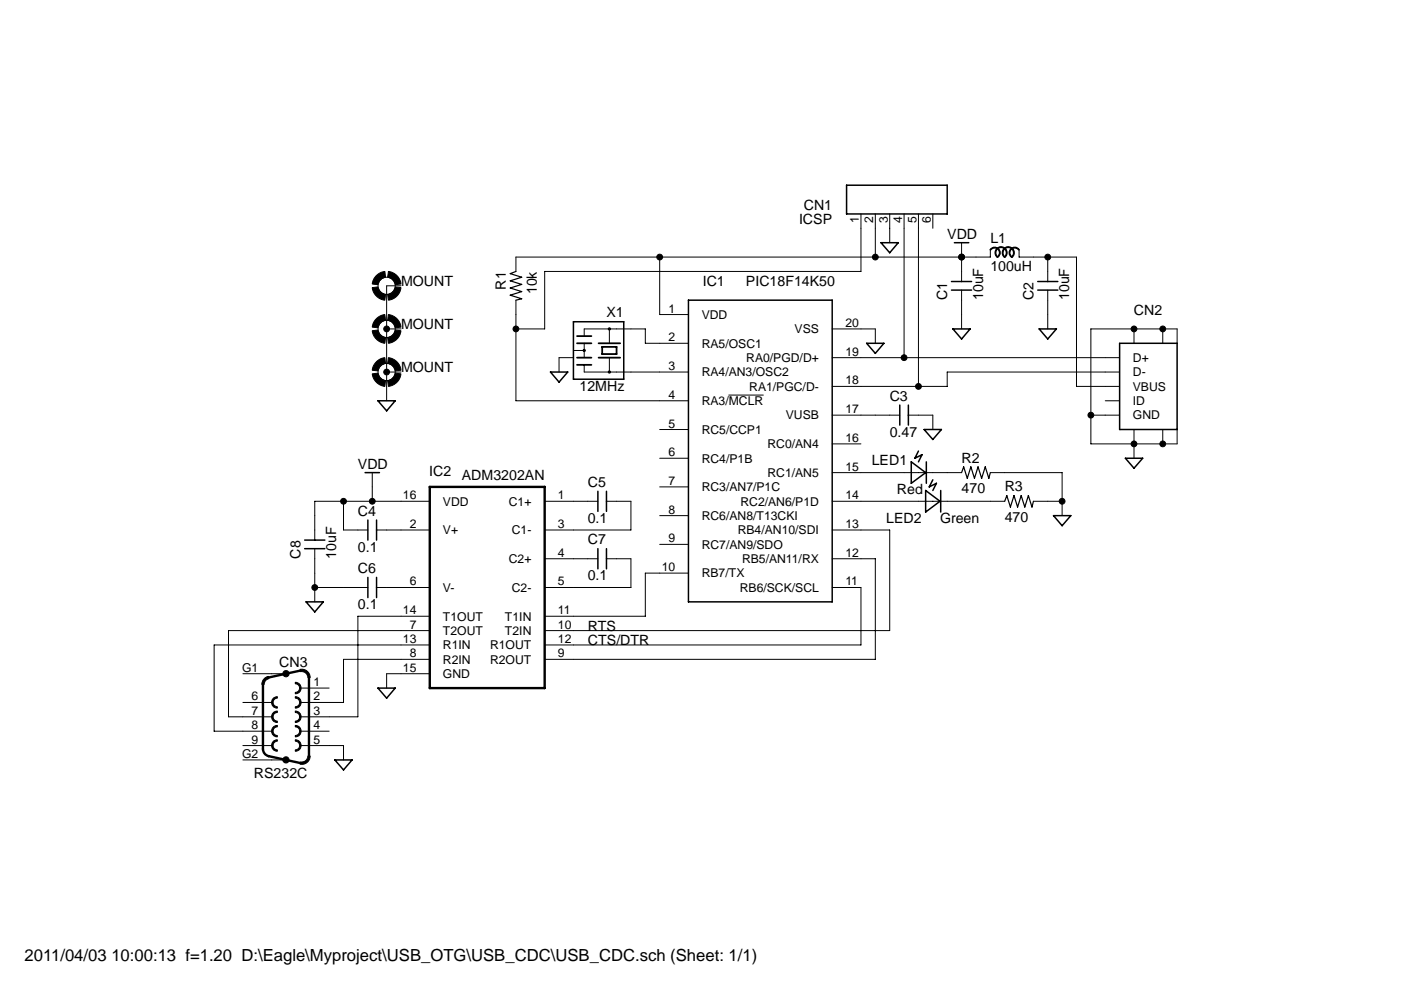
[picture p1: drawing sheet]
<svg xmlns="http://www.w3.org/2000/svg" width="297mm" height="210mm" viewBox="0 0 297 210" stroke-linecap="round" stroke-linejoin="round" font-family="sans-serif">
<g fill="none" stroke="#000" stroke-width=".21">
<path d="M79.6 58.7a3.1 3.1 0 0 1 2-1.1l.1 1.2a1.83 1.83 0 0 0-1.6 1.6l-1.2-.2 .1-.5zM82.4 57.6a3 3 0 0 1 2.6 2.6l-1.2 .2a1.83 1.83 0 0 0-1.6-1.6zM139.9 54.5v12.2h6.1M182.5 45.4v12.2h-67v12.2h-6.1M185.6 45.4v9.1M188.6 45.4v6.1M191.7 45.4v30.5M194.7 45.4v36.6M197.8 45.4v3M203.9 51.5v8.2M209.9 53a1.19 1.19 0 0 1 1.8-.2 1.19 1.19 0 0 1-.2 1.8l-.1-.1a1.01 1.01 0 0 0 .2-1.6 1.01 1.01 0 0 0-1.6 .2zM210 53v1.5h-100.6v3.1"/>
<path d="M211.2 52.8a1.29 1.29 0 0 1 1.9-.1 1.29 1.29 0 0 1 0 1.9l-.1-.1a1.1 1.1 0 0 0 0-1.6 1.1 1.1 0 0 0-1.6 0 1.1 1.1 0 0 0 .1 1.6l-.1 .1a1.29 1.29 0 0 1-.2-1.8zM212.7 52.8a1.29 1.29 0 0 1 2-.1 1.29 1.29 0 0 1-.1 1.9l-.1-.1a1.1 1.1 0 0 0 .1-1.6 1.1 1.1 0 0 0-1.6 0 1.1 1.1 0 0 0 .1 1.6l-.1 .1a1.29 1.29 0 0 1-.3-1.8zM214.3 52.8a1.15 1.15 0 0 1 1.8 .2l-.1 .1a1.01 1.01 0 0 0-1.6-.2 1.01 1.01 0 0 0 .2 1.6l-.1 .1a1.15 1.15 0 0 1-.2-1.8zM216.1 53v1.5h12.1v27.5h9.2M222.1 54.5v5.2M78.9 70.1l1.2-.1a1.85 1.85 0 0 0 1.6 1.6l-.1 1.2a3.1 3.1 0 0 1-2.7-2.7zM78.9 79.3l1.2-.2a1.84 1.84 0 0 0 1.6 1.6l-.1 1.3a3.1 3.1 0 0 1-2.7-2.7zM78.9 61l1.2-.1a1.85 1.85 0 0 0 1.6 1.6l-.1 1.2a3 3 0 0 1-2.7-2.7zM79.6 67.8a3.1 3.1 0 0 1 2-1.1l.1 1.2a1.86 1.86 0 0 0-1.6 1.6l-1.2-.1 .1-.6zM79.6 77a2.99 2.99 0 0 1 2-1.1l.1 1.2a1.86 1.86 0 0 0-1.6 1.6l-1.2-.2 .1-.5zM82 78.9h3M82 69.8h3"/>
<path d="M82.2 71.6a1.88 1.88 0 0 0 1.6-1.6l1.2 .1a3 3 0 0 1-2.6 2.7zM82.2 62.5a1.85 1.85 0 0 0 1.6-1.6l1.2 .1a2.99 2.99 0 0 1-2.6 2.7zM82.4 66.7a3 3 0 0 1 2.6 2.7l-1.2 .1a1.84 1.84 0 0 0-1.6-1.6zM82.4 75.9a3 3 0 0 1 2.6 2.6l-1.2 .2a1.84 1.84 0 0 0-1.6-1.6zM85 60.6h-3v24.4M109.4 63.7v21.3h36.6M121.6 75.9h-3.1v3M121.6 74.3h2.3M123.7 74.2l.3-.1 .1 .3-.3 .2-.2-.3h.3h-.3zM123.9 72.8v3.1M123.9 77.4v1.5h22.1M123.9 71.3v-1.5h12.9v3h9.2"/>
<path d="M129 69.6h.3l.1 .2-.2 .2-.2-.2 .3-.1-.3 .1zM129 78.7h.3v.4h-.3v-.2h.3h-.3zM129.2 69.8v3M129.2 75.9v3M176.4 75.9h61M176.4 69.8h9.2v3M203.9 61.5v8.3M222.1 61.5v8.3M237.4 78.9h-36.6v3.1h-24.4M240.4 69.8v3M246.5 69.8v3M249.6 72.8v-3h-18.3v24.3h18.3v-3"/>
<path d="M82.2 80.7a1.83 1.83 0 0 0 1.6-1.6l1.2 .2a3 3 0 0 1-2.6 2.7zM139.9 91.1h6.1M139.9 97.2h6.1M154.5 83.8h7.3M176.4 94.1h6.1M176.4 88.1h14.4M192.6 88.1h5.2v3M231.3 88.1h6.1M234.3 85h3.1M240.4 91.1v6.1M246.5 91.1v3M66.7 116.4v11.3"/>
<path d="M72.8 106.3v6.1h5.2M78.9 100.2v6.1M79.8 112.4h11.3M91.1 106.3h-24.4v8.3M115.5 118.5h11.3M115.5 106.3h11.3M128.6 118.5h5.2v6.1h-18.3M128.6 106.3h5.2v6.1h-18.3M139.9 103.3h6.1M139.9 109.4h6.1M139.9 115.5h6.1M176.4 118.5h9.2v21.3h-70.1"/>
<path d="M176.4 112.4h12.2v21.4h-73.1M176.4 106.3h36.6M176.4 100.2h27.5M210 100.2h15.2v9.2M219.1 106.3h6.1M66.7 124.6h11.3M79.8 124.6h11.3M91.1 130.7h-15.2v21.3h-12.2M91.1 133.8h-42.7v18.2h9.2M91.1 136.8h-45.7v18.3h12.2M91.1 139.8h-18.3v9.2h-9.1M146 121.6h-9.2v9.1h-21.3"/>
<path d="M176.4 124.6h6.1v12.2h-67M51.5 142.9h9.1M51.5 149h6.1M51.5 158.1h6.1M56.1 143.9l.8-.4 .1 .4a1.27 1.27 0 0 0-1 1.3h-.5l.1-.5zM57.9 148.2l.9-.4v.3a.91 .91 0 0 0-.9 .9 .91 .91 0 0 0 .9 .9v.3a1.22 1.22 0 0 1-1.1-.7 1.22 1.22 0 0 1 .2-1.3zM57.9 151.2l.9-.4v.3a.91 .91 0 0 0-.9 .9 .91 .91 0 0 0 .9 1v.2a1.22 1.22 0 0 1-1.1-.7 1.22 1.22 0 0 1 .2-1.3zM57.9 154.3l.9-.4v.3a.91 .91 0 0 0-.9 .9 .91 .91 0 0 0 .9 .9v.3a1.22 1.22 0 0 1-1.1-.7 1.22 1.22 0 0 1 .2-1.3zM57.9 157.3l.9-.4v.3a.92 .92 0 0 0-.9 .9 .92 .92 0 0 0 .9 .9v.3a1.22 1.22 0 0 1-1.1-.7 1.22 1.22 0 0 1 .2-1.3zM62.6 147.8a1.22 1.22 0 0 1 1.2 1.2 1.22 1.22 0 0 1-1.2 1.2v-.3a.91 .91 0 0 0 .9-.9 .91 .91 0 0 0-.9-.9zM62.6 144.7a1.22 1.22 0 0 1 1.2 1.2 1.22 1.22 0 0 1-1.2 1.3v-.3a.91 .91 0 0 0 .9-1 .91 .91 0 0 0-.9-.9zM62.6 150.8a1.22 1.22 0 0 1 1.2 1.2 1.22 1.22 0 0 1-1.2 1.2v-.2a.91 .91 0 0 0 .9-1 .91 .91 0 0 0-.9-.9z"/>
<path d="M62.6 153.9a1.22 1.22 0 0 1 1.2 1.2 1.22 1.22 0 0 1-1.2 1.2v-.3a.91 .91 0 0 0 .9-.9 .91 .91 0 0 0-.9-.9zM62.6 156.9a1.22 1.22 0 0 1 1.2 1.2 1.22 1.22 0 0 1-1.2 1.2v-.3a.92 .92 0 0 0 .9-.9 .92 .92 0 0 0-.9-.9zM63.6 142a1.77 1.77 0 0 1 2.2 1.7h-.5a1.29 1.29 0 0 0-1.6-1.2zM63.7 145.9h6.1M63.7 155.1h6.1M63.7 158.1h9.1v3.1M91.1 142.9h-9.1v3M51.5 161.2h9.1M63.7 161.6a1.3 1.3 0 0 0 1.6-1.2h.5a1.76 1.76 0 0 1-2.2 1.7z"/>
<circle cx="139.9" cy="54.5" r=".61"/>
<circle cx="185.6" cy="54.5" r=".61"/>
<circle cx="203.9" cy="54.5" r=".61"/>
<circle cx="222.1" cy="54.5" r=".61"/>
<circle cx="82" cy="69.8" r=".61"/>
<circle cx="82" cy="78.9" r=".61"/>
<circle cx="82" cy="60.6" r="1.82"/>
<circle cx="82" cy="69.8" r="1.82"/>
<circle cx="82" cy="78.9" r="1.82"/>
<circle cx="109.4" cy="69.8" r=".61"/>
<circle cx="191.7" cy="75.9" r=".61"/>
<circle cx="240.4" cy="69.8" r=".61"/>
<circle cx="246.5" cy="69.8" r=".61"/>
<circle cx="194.7" cy="82" r=".61"/>
<circle cx="231.3" cy="88.1" r=".61"/>
<circle cx="240.4" cy="94.1" r=".61"/>
<circle cx="246.5" cy="94.1" r=".61"/>
<circle cx="72.8" cy="106.3" r=".61"/>
<circle cx="78.9" cy="106.3" r=".61"/>
<circle cx="225.2" cy="106.3" r=".61"/>
<circle cx="66.7" cy="124.6" r=".61"/>
<circle cx="60.6" cy="142.9" r=".67"/>
<circle cx="60.6" cy="161.2" r=".67"/>
</g>
<g fill="none" stroke="#000" stroke-width=".32">
<path d="M179.5 39.3h21.3v6.1h-21.3zM186.8 51.5h3.7l-1.9 2.1zM201.7 59.7h4.3M202.4 51.5h3M220 59.7h4.3M116.7 78.9h3.7l-1.9 2.1zM121.6 68.2h10.6v12.2h-10.6zM146 63.7h30.4v64h-30.4zM183.7 72.8h3.7l-1.8 2.2zM201.7 61.5h4.3M202 69.8h3.7l-1.8 2.1zM220 61.5h4.3"/>
<path d="M220.3 69.8h3.7l-1.9 2.1zM237.4 72.8h12.2v18.3h-12.2zM80.1 85h3.7l-1.8 2.1zM190.8 85.9v4.3M192.6 85.9v4.3M193.2 98l3.1 2.2-3.1 2.3zM194.7 95.7l-.7 1.5 1.5-.8-.8 1.6M195.9 91.1h3.7l-1.8 2.1zM196.4 98v4.5M238.6 97.2h3.7l-1.9 2.1zM64.6 116.4h4.3M64.6 114.6h4.3"/>
<path d="M77.4 100.2h3.1M78 110.3v4.3M79.8 110.3v4.3M126.8 104.2v4.3M126.8 116.4v4.2M128.6 104.2v4.3M128.6 116.4v4.2M196.3 104l3 2.3-3 2.3zM197.8 101.8l-.8 1.5 1.5-.8-.7 1.5M199.4 104v4.6M223.4 109.4h3.6l-1.8 2.1zM64.9 127.7h3.7l-1.9 2.1z"/>
<path d="M78 122.5v4.2M79.8 122.5v4.2M80.1 145.9h3.7l-1.8 2.2zM71 161.2h3.7l-1.9 2.1z"/>
</g>
<g fill="#000">
<path d="M79.6 58.7a3.1 3.1 0 0 1 2-1.1l.1 1.2a1.83 1.83 0 0 0-1.6 1.6l-1.2-.2 .1-.5z" fill-rule="evenodd"/>
<path d="M209.9 53a1.19 1.19 0 0 1 1.8-.2 1.19 1.19 0 0 1-.2 1.8l-.1-.1a1.01 1.01 0 0 0 .2-1.6 1.01 1.01 0 0 0-1.6 .2z" fill-rule="evenodd"/>
<path d="M211.2 52.8a1.29 1.29 0 0 1 1.9-.1 1.29 1.29 0 0 1 0 1.9l-.1-.1a1.1 1.1 0 0 0 0-1.6 1.1 1.1 0 0 0-1.6 0 1.1 1.1 0 0 0 .1 1.6l-.1 .1a1.29 1.29 0 0 1-.2-1.8z" fill-rule="evenodd"/>
<path d="M212.7 52.8a1.29 1.29 0 0 1 2-.1 1.29 1.29 0 0 1-.1 1.9l-.1-.1a1.1 1.1 0 0 0 .1-1.6 1.1 1.1 0 0 0-1.6 0 1.1 1.1 0 0 0 .1 1.6l-.1 .1a1.29 1.29 0 0 1-.3-1.8z" fill-rule="evenodd"/>
<path d="M214.3 52.8a1.15 1.15 0 0 1 1.8 .2l-.1 .1a1.01 1.01 0 0 0-1.6-.2 1.01 1.01 0 0 0 .2 1.6l-.1 .1a1.15 1.15 0 0 1-.2-1.8z" fill-rule="evenodd"/>
<path d="M78.9 70.1l1.2-.1a1.85 1.85 0 0 0 1.6 1.6l-.1 1.2a3.1 3.1 0 0 1-2.7-2.7z" fill-rule="evenodd"/>
<path d="M78.9 79.3l1.2-.2a1.84 1.84 0 0 0 1.6 1.6l-.1 1.3a3.1 3.1 0 0 1-2.7-2.7z" fill-rule="evenodd"/>
<path d="M78.9 61l1.2-.1a1.85 1.85 0 0 0 1.6 1.6l-.1 1.2a3 3 0 0 1-2.7-2.7z" fill-rule="evenodd"/>
<path d="M79.6 67.8a3.1 3.1 0 0 1 2-1.1l.1 1.2a1.86 1.86 0 0 0-1.6 1.6l-1.2-.1 .1-.6z" fill-rule="evenodd"/>
<path d="M79.6 77a2.99 2.99 0 0 1 2-1.1l.1 1.2a1.86 1.86 0 0 0-1.6 1.6l-1.2-.2 .1-.5z" fill-rule="evenodd"/>
<path d="M82.2 71.6a1.88 1.88 0 0 0 1.6-1.6l1.2 .1a3 3 0 0 1-2.6 2.7z" fill-rule="evenodd"/>
<path d="M82.2 62.5a1.85 1.85 0 0 0 1.6-1.6l1.2 .1a2.99 2.99 0 0 1-2.6 2.7z" fill-rule="evenodd"/>
<path d="M82.4 66.7a3 3 0 0 1 2.6 2.7l-1.2 .1a1.84 1.84 0 0 0-1.6-1.6z" fill-rule="evenodd"/>
<path d="M82.4 75.9a3 3 0 0 1 2.6 2.6l-1.2 .2a1.84 1.84 0 0 0-1.6-1.6z" fill-rule="evenodd"/>
<path d="M82.4 57.6a3 3 0 0 1 2.6 2.6l-1.2 .2a1.83 1.83 0 0 0-1.6-1.6z" fill-rule="evenodd"/>
<path d="M123.7 74.2l.3-.1 .1 .3-.3 .2-.2-.3h.3h-.3z" fill-rule="evenodd"/>
<path d="M129 69.6h.3l.1 .2-.2 .2-.2-.2 .3-.1-.3 .1z" fill-rule="evenodd"/>
<path d="M129 78.7h.3v.4h-.3v-.2h.3h-.3z" fill-rule="evenodd"/>
<path d="M82.2 80.7a1.83 1.83 0 0 0 1.6-1.6l1.2 .2a3 3 0 0 1-2.6 2.7z" fill-rule="evenodd"/>
<path d="M56.1 143.9l.8-.4 .1 .4a1.27 1.27 0 0 0-1 1.3h-.5l.1-.5z" fill-rule="evenodd"/>
<path d="M57.9 148.2l.9-.4v.3a.91 .91 0 0 0-.9 .9 .91 .91 0 0 0 .9 .9v.3a1.22 1.22 0 0 1-1.1-.7 1.22 1.22 0 0 1 .2-1.3z" fill-rule="evenodd"/>
<path d="M57.9 154.3l.9-.4v.3a.91 .91 0 0 0-.9 .9 .91 .91 0 0 0 .9 .9v.3a1.22 1.22 0 0 1-1.1-.7 1.22 1.22 0 0 1 .2-1.3z" fill-rule="evenodd"/>
<path d="M57.9 151.2l.9-.4v.3a.91 .91 0 0 0-.9 .9 .91 .91 0 0 0 .9 1v.2a1.22 1.22 0 0 1-1.1-.7 1.22 1.22 0 0 1 .2-1.3z" fill-rule="evenodd"/>
<path d="M57.9 157.3l.9-.4v.3a.92 .92 0 0 0-.9 .9 .92 .92 0 0 0 .9 .9v.3a1.22 1.22 0 0 1-1.1-.7 1.22 1.22 0 0 1 .2-1.3z" fill-rule="evenodd"/>
<path d="M62.6 147.8a1.22 1.22 0 0 1 1.2 1.2 1.22 1.22 0 0 1-1.2 1.2v-.3a.91 .91 0 0 0 .9-.9 .91 .91 0 0 0-.9-.9z" fill-rule="evenodd"/>
<path d="M62.6 144.7a1.22 1.22 0 0 1 1.2 1.2 1.22 1.22 0 0 1-1.2 1.3v-.3a.91 .91 0 0 0 .9-1 .91 .91 0 0 0-.9-.9z" fill-rule="evenodd"/>
<path d="M62.6 150.8a1.22 1.22 0 0 1 1.2 1.2 1.22 1.22 0 0 1-1.2 1.2v-.2a.91 .91 0 0 0 .9-1 .91 .91 0 0 0-.9-.9z" fill-rule="evenodd"/>
<path d="M62.6 153.9a1.22 1.22 0 0 1 1.2 1.2 1.22 1.22 0 0 1-1.2 1.2v-.3a.91 .91 0 0 0 .9-.9 .91 .91 0 0 0-.9-.9z" fill-rule="evenodd"/>
<path d="M62.6 156.9a1.22 1.22 0 0 1 1.2 1.2 1.22 1.22 0 0 1-1.2 1.2v-.3a.92 .92 0 0 0 .9-.9 .92 .92 0 0 0-.9-.9z" fill-rule="evenodd"/>
<path d="M63.6 142a1.77 1.77 0 0 1 2.2 1.7h-.5a1.29 1.29 0 0 0-1.6-1.2z" fill-rule="evenodd"/>
<path d="M63.7 161.6a1.3 1.3 0 0 0 1.6-1.2h.5a1.76 1.76 0 0 1-2.2 1.7z" fill-rule="evenodd"/>
<circle cx="139.9" cy="54.5" r=".61"/>
<circle cx="185.6" cy="54.5" r=".61"/>
<circle cx="203.9" cy="54.5" r=".61"/>
<circle cx="222.1" cy="54.5" r=".61"/>
<circle cx="82" cy="69.8" r=".61"/>
<circle cx="82" cy="78.9" r=".61"/>
<circle cx="109.4" cy="69.8" r=".61"/>
<circle cx="191.7" cy="75.9" r=".61"/>
<circle cx="240.4" cy="69.8" r=".61"/>
<circle cx="246.5" cy="69.8" r=".61"/>
<circle cx="194.7" cy="82" r=".61"/>
<circle cx="231.3" cy="88.1" r=".61"/>
<circle cx="240.4" cy="94.1" r=".61"/>
<circle cx="246.5" cy="94.1" r=".61"/>
<circle cx="72.8" cy="106.3" r=".61"/>
<circle cx="78.9" cy="106.3" r=".61"/>
<circle cx="225.2" cy="106.3" r=".61"/>
<circle cx="66.7" cy="124.6" r=".61"/>
<circle cx="60.6" cy="142.9" r=".67"/>
<circle cx="60.6" cy="161.2" r=".67"/>
</g>
<path d="M109.4 57.6l-1.2 .4 2.4 .8-2.4 .8 2.4 .7-2.4 .8 2.4 .7-2.4 .8 2.4 .8-1.2 .3M203.9 100.2l.4-1.2 .8 2.5 .7-2.5 .8 2.5 .8-2.5 .7 2.5 .8-2.5 .8 2.5 .3-1.3M213 106.3l.5-1.2 .7 2.4 .8-2.4 .7 2.4 .8-2.4 .8 2.4 .7-2.4 .8 2.4 .3-1.2" fill="none" stroke="#000" stroke-width=".25"/>
<path d="M122.3 71.3h3.1M122.3 72.8h3.1M122.3 75.9h3.1M122.3 77.4h3.1M126.9 75.9h4.6M126.9 72.8h4.6M127.7 73.6h3v1.5h-3z" fill="none" stroke="#000" stroke-width=".38"/>
<path d="M91.1 103.3h24.4v42.6h-24.4zM55.7 145.2v13.7a1.56 1.56 0 0 0 1.3 1.5l6.7 1.4M63.7 142.2l-6.7 1.5M65.5 143.7v16.7" fill="none" stroke="#000" stroke-width=".51"/>
<text font-size="3.5" x="5.2" y="203.8">2011/04/03 10:00:13 f=1.20 D:\Eagle\Myproject\USB_OTG\USB_CDC\USB_CDC.sch (Sheet: 1/1)</text>
<g font-size="3">
<text x="169.4" y="47.5">ICSP</text>
<text x="170.4" y="44.5">CN1</text>
<text x="200.8" y="50.7">VDD</text>
<text x="210" y="51.5">L1</text>
<text x="210" y="57.6">100uH</text>
<text x="85" y="60.6">MOUNT</text>
<text x="107.3" y="61.4" transform="rotate(-90 107.3 61.4)">R1</text>
<text x="113.8" y="62.4" transform="rotate(-90 113.8 62.4)">10k</text>
<text x="149" y="60.6">IC1</text>
<text x="158.2" y="60.6">PIC18F14K50</text>
<text x="200.8" y="63.7" transform="rotate(-90 200.8 63.7)">C1</text>
<text x="208.4" y="63.7" transform="rotate(-90 208.4 63.7)">10uF</text>
<text x="219.1" y="63.7" transform="rotate(-90 219.1 63.7)">C2</text>
<text x="226.7" y="63.7" transform="rotate(-90 226.7 63.7)">10uF</text>
<text x="85" y="69.8">MOUNT</text>
<text x="128.6" y="67.3">X1</text>
<text x="240.4" y="66.7">CN2</text>
<text x="85" y="78.9">MOUNT</text>
<text x="122.9" y="82.9">12MHz</text>
<text x="188.6" y="85">C3</text>
<text x="188.6" y="92.6">0.47</text>
<text x="75.9" y="99.5">VDD</text>
<text x="91" y="101">IC2</text>
<text x="97.9" y="101.8">ADM3202AN</text>
<text x="184.8" y="98.7">LED1</text>
<text x="203.9" y="98.1">R2</text>
<text x="124.6" y="103.3">C5</text>
<text x="190.2" y="104.8">Red</text>
<text x="203.9" y="104.6">470</text>
<text x="213" y="104.2">R3</text>
<text x="75.9" y="109.4">C4</text>
<text x="124.6" y="110.9">0.1</text>
<text x="187.9" y="110.9">LED2</text>
<text x="199.3" y="110.9">Green</text>
<text x="213" y="110.7">470</text>
<text x="63.7" y="118.5" transform="rotate(-90 63.7 118.5)">C8</text>
<text x="71.3" y="118.5" transform="rotate(-90 71.3 118.5)">10uF</text>
<text x="75.9" y="117">0.1</text>
<text x="124.6" y="115.5">C7</text>
<text x="75.9" y="121.6">C6</text>
<text x="124.6" y="123.1">0.1</text>
<text x="75.9" y="129.2">0.1</text>
<text x="124.6" y="133.8">RTS</text>
<text x="124.6" y="136.8">CTS/DTR</text>
<text x="59.2" y="141.4">CN3</text>
<text x="53.8" y="165">RS232C</text>
</g>
<g font-size="2.6">
<text x="182.1" y="47.3" transform="rotate(-90 182.1 47.3)">1</text>
<text x="185.2" y="47.3" transform="rotate(-90 185.2 47.3)">2</text>
<text x="188.2" y="47.3" transform="rotate(-90 188.2 47.3)">3</text>
<text x="191.3" y="47.3" transform="rotate(-90 191.3 47.3)">4</text>
<text x="194.3" y="47.3" transform="rotate(-90 194.3 47.3)">5</text>
<text x="197.4" y="47.3" transform="rotate(-90 197.4 47.3)">6</text>
<text x="141.7" y="66.3">1</text>
<text x="148.8" y="67.6">VDD</text>
<text x="168.5" y="70.7">VSS</text>
<text x="179.2" y="69.3">20</text>
<text x="141.7" y="72.4">2</text>
<text x="148.8" y="73.7">RA5/OSC1</text>
<text x="158.2" y="76.8">RA0/PGD/D+</text>
<text x="179.2" y="75.4">19</text>
<text x="240.2" y="76.8">D+</text>
<text x="141.7" y="78.5">3</text>
<text x="148.8" y="79.8">RA4/AN3/OSC2</text>
<text x="158.9" y="82.9">RA1/PGC/D-</text>
<text x="179.2" y="81.5">18</text>
<text x="240.2" y="79.8">D-</text>
<text x="240.2" y="82.9">VBUS</text>
<text x="141.7" y="84.6">4</text>
<text x="148.8" y="85.9">RA3/MCLR</text>
<text x="166.6" y="89">VUSB</text>
<text x="179.2" y="87.6">17</text>
<text x="240.2" y="85.9">ID</text>
<text x="240.2" y="89">GND</text>
<text x="141.7" y="90.7">5</text>
<text x="148.8" y="92">RC5/CCP1</text>
<text x="162.7" y="95">RC0/AN4</text>
<text x="179.2" y="93.7">16</text>
<text x="141.7" y="96.8">6</text>
<text x="148.8" y="98.1">RC4/P1B</text>
<text x="162.7" y="101.1">RC1/AN5</text>
<text x="179.2" y="99.8">15</text>
<text x="85.4" y="105.9">16</text>
<text x="93.9" y="107.2">VDD</text>
<text x="107.9" y="107.3">C1+</text>
<text x="118.3" y="105.9">1</text>
<text x="141.7" y="102.8">7</text>
<text x="148.8" y="104.2">RC3/AN7/P1C</text>
<text x="157" y="107.2">RC2/AN6/P1D</text>
<text x="179.2" y="105.9">14</text>
<text x="86.9" y="112">2</text>
<text x="93.9" y="113.3">V+</text>
<text x="108.5" y="113.3">C1-</text>
<text x="118.3" y="112">3</text>
<text x="141.7" y="108.9">8</text>
<text x="148.8" y="110.3">RC6/AN8/T13CKI</text>
<text x="156.4" y="113.3">RB4/AN10/SDI</text>
<text x="179.2" y="112">13</text>
<text x="107.9" y="119.4">C2+</text>
<text x="118.3" y="118.1">4</text>
<text x="141.7" y="115">9</text>
<text x="148.8" y="116.4">RC7/AN9/SDO</text>
<text x="157.3" y="119.4">RB5/AN11/RX</text>
<text x="179.2" y="118.1">12</text>
<text x="86.9" y="124.2">6</text>
<text x="93.9" y="125.5">V-</text>
<text x="108.5" y="125.5">C2-</text>
<text x="118.3" y="124.2">5</text>
<text x="140.3" y="121.1">10</text>
<text x="148.8" y="122.5">RB7/TX</text>
<text x="156.9" y="125.5">RB6/SCK/SCL</text>
<text x="179.2" y="124.2">11</text>
<text x="85.4" y="130.3">14</text>
<text x="93.9" y="131.6">T1OUT</text>
<text x="107.1" y="131.6">T1IN</text>
<text x="118.3" y="130.3">11</text>
<text x="85.4" y="136.4">13</text>
<text x="86.9" y="133.3">7</text>
<text x="93.9" y="134.7">T2OUT</text>
<text x="93.9" y="137.7">R1IN</text>
<text x="103.9" y="137.7">R1OUT</text>
<text x="107.1" y="134.7">T2IN</text>
<text x="118.3" y="133.3">10</text>
<text x="118.3" y="136.4">12</text>
<text x="51.3" y="142.5">G1</text>
<text x="85.4" y="142.5">15</text>
<text x="86.9" y="139.4">8</text>
<text x="93.9" y="140.8">R2IN</text>
<text x="93.9" y="143.8">GND</text>
<text x="103.9" y="140.8">R2OUT</text>
<text x="118.3" y="139.4">9</text>
<text x="53.3" y="148.6">6</text>
<text x="66.5" y="148.6">2</text>
<text x="66.5" y="145.5">1</text>
<text x="53.3" y="151.6">7</text>
<text x="53.3" y="154.7">8</text>
<text x="66.5" y="151.6">3</text>
<text x="66.5" y="154.7">4</text>
<text x="51.3" y="160.8">G2</text>
<text x="53.3" y="157.7">9</text>
<text x="66.5" y="157.7">5</text>
</g>
</svg>
